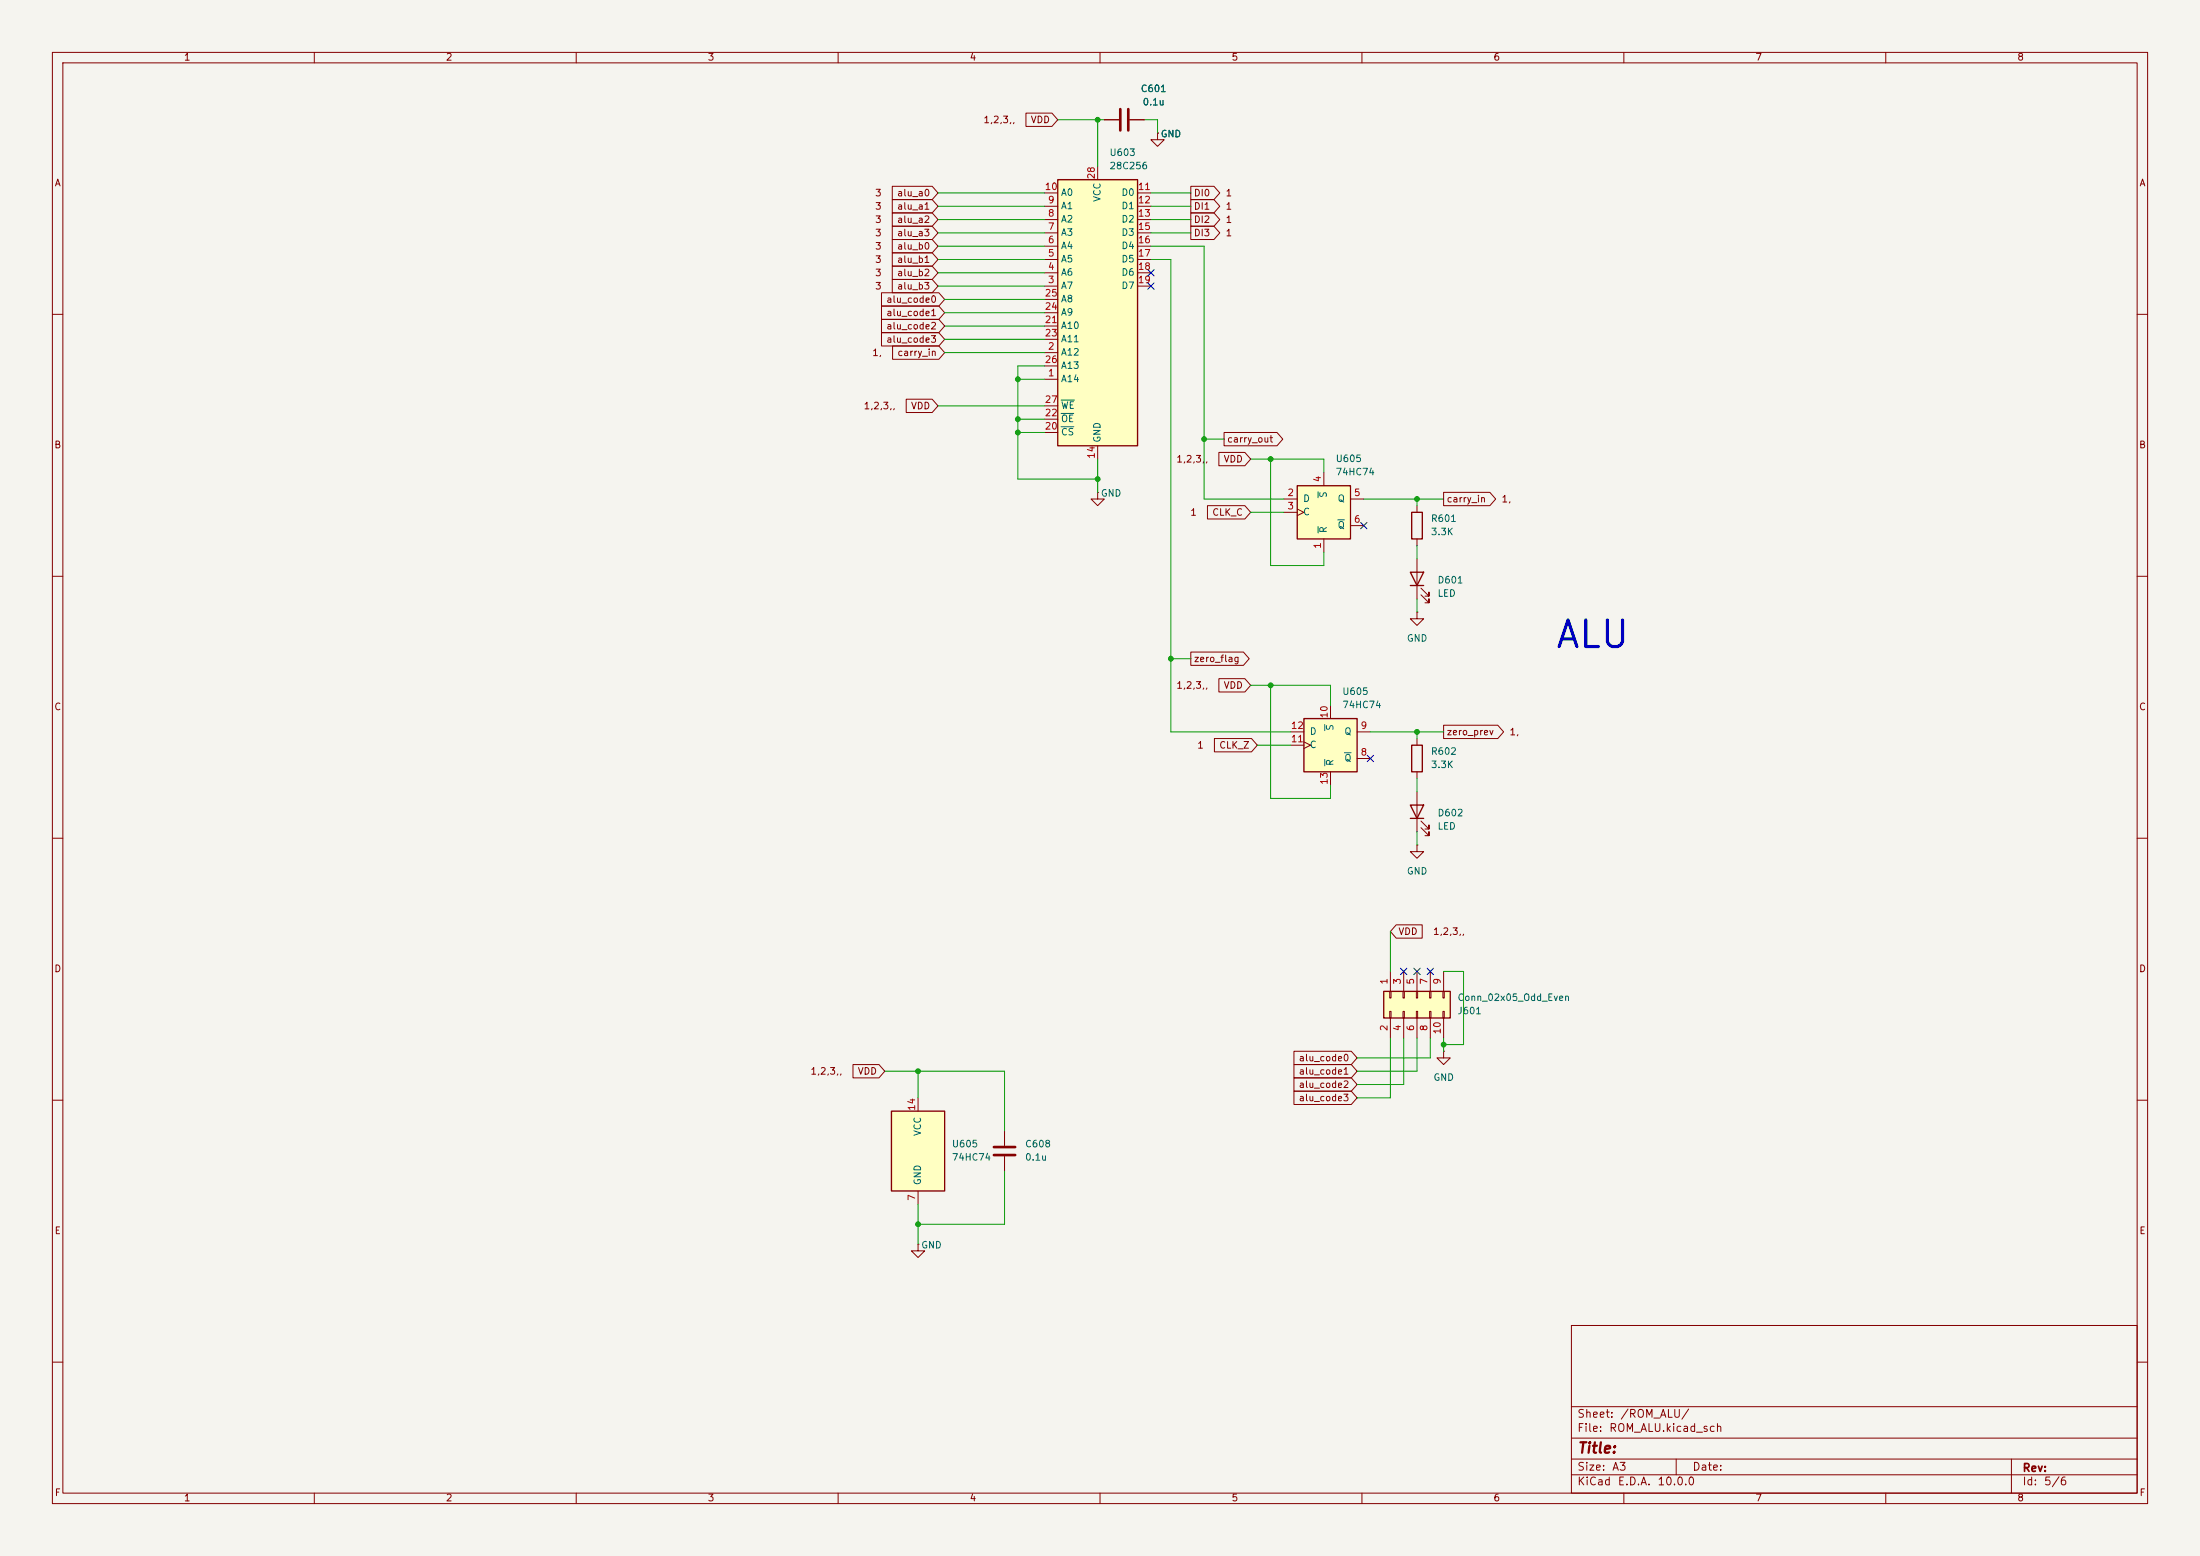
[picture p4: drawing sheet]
<svg xmlns="http://www.w3.org/2000/svg" width="420mm" height="297mm" viewBox="0 0 420 297" stroke-linecap="round" stroke-linejoin="round" font-family="sans-serif">
<path d="M0 0h420v297h-420z" fill="#f5f4ef" stroke="#f5f4ef" stroke-width=".19"/>
<g fill="none" stroke="#840000" stroke-width=".19">
<path d="M10 10h400v277h-400zM12 12h396v273h-396zM60 10v2M110 10v2M160 10v2M210 10v2M260 10v2M310 10v2M360 10v2M10 60h2M408 60h2M10 110h2"/>
<path d="M408 110h2M10 160h2M408 160h2M10 210h2M408 210h2M175.3 237.5v1.3h1.2l-1.2 1.2-1.3-1.2h1.3M175.3 237.5h.1M300 253h108v32h-108zM10 260h2M300 278.5h108M300 274.5h108M300 268.5h108"/>
<path d="M320 278.5v3M384 278.5v6.5M408 260h2M60 285v2M110 285v2M160 285v2M210 285v2M260 285v2M300 281.5h108M310 285v2M360 285v2"/>
</g>
<path d="M201.9 34.3h15.3v50.8h-15.3z" fill="#ffffc2"/>
<path d="M201.9 34.3h15.3v50.8h-15.3z" fill="none" stroke="#840000" stroke-width=".25"/>
<g fill="none" stroke="#840000" stroke-width=".19">
<path d="M199.4 39.4h2.5M199.4 36.8h2.5M209.5 31.8v2.5M217.2 39.4h2.5M217.2 36.8h2.5M199.4 54.6h2.5M199.4 52.1h2.5M199.4 49.5h2.5M199.4 47h2.5M199.4 44.5h2.5M199.4 41.9h2.5M199.4 59.7h2.5"/>
<path d="M199.4 57.2h2.5M217.2 54.6h2.5M217.2 52.1h2.5M217.2 49.5h2.5M217.2 47h2.5M217.2 44.5h2.5M217.2 41.9h2.5M199.4 72.4h2.5M199.4 67.3h2.5M199.4 62.2h2.5M199.4 64.8h2.5M199.4 69.9h2.5"/>
<path d="M199.4 77.5h2.5M199.4 82.6h2.5M199.4 80h2.5M209.5 85.1v2.5"/>
</g>
<path d="M202.6 78.9h2.4M202.6 76.4h2.5M202.6 81.4h2.4" fill="none" stroke="#006464" stroke-width=".19"/>
<path d="M247.6 92.7h10.2v10.2h-10.2z" fill="#ffffc2"/>
<path d="M247.6 92.7h10.2v10.2h-10.2z" fill="none" stroke="#840000" stroke-width=".25"/>
<path d="M245.1 95.3h2.5M245.1 97.8h2.5M247.6 97.2l1.3 .6-1.3 .6M252.7 90.2v2.5M257.8 95.3h2.5M252.7 102.9v2.5M257.8 100.3h2.5M191.8 215.9v2.8M275.6 200.7v1.2h-1.3l1.3 1.3 1.3-1.3h-1.3M275.6 200.7h.1M191.8 220.7v2.8" fill="none" stroke="#840000" stroke-width=".19"/>
<path d="M251.6 93.9v1.1M255.4 99.2h1.3M251.6 100.5v1.2" fill="none" stroke="#006464" stroke-width=".19"/>
<path d="M189.7 218.9h4.1M189.7 220.5h4.1" fill="none" stroke="#840000" stroke-width=".51"/>
<path d="M170.2 212.1h10.1v15.2h-10.1z" fill="#ffffc2"/>
<path d="M170.2 212.1h10.1v15.2h-10.1z" fill="none" stroke="#840000" stroke-width=".25"/>
<path d="M175.3 209.6v2.5M175.3 227.3v2.6" fill="none" stroke="#840000" stroke-width=".19"/>
<path d="M248.9 137.2h10.2v10.1h-10.2z" fill="#ffffc2"/>
<path d="M248.9 137.2h10.2v10.1h-10.2z" fill="none" stroke="#840000" stroke-width=".25"/>
<path d="M209.5 94v1.3h1.3l-1.3 1.2-1.2-1.2h1.2M209.5 94h.1M246.4 139.7h2.5M254 134.6v2.6M259.1 139.7h2.5M246.4 142.2h2.5M248.9 141.6l1.3 .6-1.3 .7M254 147.3v2.6M259.1 144.8h2.5" fill="none" stroke="#840000" stroke-width=".19"/>
<path d="M252.9 138.3v1.2M252.9 145v1.2M256.7 143.7h1.2" fill="none" stroke="#006464" stroke-width=".19"/>
<path d="M264.2 189.2h12.7v5.1h-12.7z" fill="#ffffc2"/>
<path d="M269.5 97.8h2v5.1h-2zM269.2 109.2h2.6l-1.3 2.6zM269.2 111.8h2.6M269.2 153.7h2.6l-1.3 2.5zM269.2 156.2h2.6M269.5 142.2h2v5.1h-2zM264.2 189.2h12.7v5.1h-12.7z" fill="none" stroke="#840000" stroke-width=".25"/>
<g fill="none" stroke="#840000" stroke-width=".19">
<path d="M170.3 35.6h7.7l1.1 1.2-1.1 1.3h-7.7zM170.3 38.1h7.7l1.1 1.3-1.1 1.2h-7.7zM195.9 21.6h4.9l1.1 1.3-1.1 1.2h-4.9zM210.8 22.9h2.8M215.6 22.9h2.8M221 25.4v1.3h1.2l-1.2 1.2-1.3-1.2h1.3M221 25.4h.1M227.3 38.1h4.4l1.2 1.3-1.2 1.2h-4.4zM227.3 35.6h4.4l1.2 1.2-1.2 1.3h-4.4zM168.3 58.4h10.9l1.1 1.3-1.1 1.3h-10.9zM168.3 55.9h10.9l1.1 1.3-1.1 1.2h-10.9zM170.3 53.3h7.7l1.1 1.3-1.1 1.3h-7.7z"/>
<path d="M170.3 45.7h7.7l1.1 1.3-1.1 1.3h-7.7zM170.3 43.2h7.7l1.1 1.3-1.1 1.2h-7.7zM170.3 48.3h7.7l1.1 1.2-1.1 1.3h-7.7zM170.3 40.6h7.7l1.1 1.3-1.1 1.3h-7.7zM170.3 50.8h7.7l1.1 1.3-1.1 1.2h-7.7zM227.3 40.6h4.4l1.2 1.3-1.2 1.3h-4.4zM227.3 43.2h4.4l1.2 1.3-1.2 1.2h-4.4zM168.3 63.5h10.9l1.1 1.3-1.1 1.2h-10.9zM168.3 61h10.9l1.1 1.2-1.1 1.3h-10.9zM170.4 66h8.8l1.1 1.3-1.1 1.3h-8.8zM173 76.2h5l1.1 1.3-1.1 1.2h-5zM230.5 96.5h7.1l1.2 1.3-1.2 1.3h-7.1z"/>
<path d="M232.7 86.4h4.9l1.2 1.2-1.2 1.3h-4.9zM233.7 82.5h10.1l1.1 1.3-1.1 1.3h-10.1zM270.5 96.5v1.3M275.6 94h8.8l1.1 1.3-1.1 1.2h-8.8zM270.5 116.8v1.3h1.3l-1.3 1.3-1.3-1.3h1.3M270.5 116.8h.1M270.5 102.9v1.2M270.5 106.7v7.6M271.3 113.5l1.5 1.6v-.8v.8h-.8M271.3 112.3l1.5 1.5v-.8v.8h-.8M227.3 124.5h10.1l1.1 1.2-1.1 1.3h-10.1zM232.7 129.5h4.9l1.2 1.3-1.2 1.3h-4.9z"/>
<path d="M275.6 138.4h10.3l1.1 1.3-1.1 1.3h-10.3zM231.8 141h7.1l1.1 1.2-1.1 1.3h-7.1zM270.5 141v1.2M270.5 147.3v1.3M270.5 151.1v7.7M271.3 158l1.5 1.5v-.7v.7h-.8M271.3 156.7l1.5 1.5v-.7v.7h-.8M266.5 176.5h5v2.6h-5l-1.1-1.3zM270.5 161.3v1.3h1.3l-1.3 1.2-1.3-1.2h1.3M270.5 161.3h.1M265.3 189.2h.3v1.3h-.3zM265.3 193h.3v1.3h-.3z"/>
<path d="M265.4 185.4v3.8M265.4 194.3v3.8M267.8 189.2h.3v1.3h-.3zM267.8 193h.3v1.3h-.3zM268 185.4v3.8M268 194.3v3.8M270.4 189.2h.2v1.3h-.2zM270.4 193h.2v1.3h-.2zM270.5 185.4v3.8M270.5 194.3v3.8M272.9 189.2h.3v1.3h-.3zM272.9 193h.3v1.3h-.3z"/>
<path d="M273 185.4v3.8M273 194.3v3.8M275.5 189.2h.2v1.3h-.2zM275.5 193h.2v1.3h-.2zM275.6 185.4v3.8M275.6 194.3v3.8M162.8 203.2h5l1.1 1.3-1.1 1.2h-5zM247 203.2h11l1.1 1.3-1.1 1.2h-11zM247 205.7h11l1.1 1.3-1.1 1.3h-11zM247 208.3h11l1.1 1.3-1.1 1.2h-11zM247 200.7h11l1.1 1.2-1.1 1.3h-11z"/>
</g>
<path d="M213.9 20.8v4.1M215.4 20.8v4.1" fill="none" stroke="#840000" stroke-width=".51"/>
<g fill="none" stroke="#009600" stroke-width=".19">
<path d="M179.1 36.8h20.3M179.1 39.4h20.3M201.9 22.9h8.9M209.5 22.9v8.9M218.4 22.9h2.6v2.5M219.7 36.8h7.6M219.7 39.4h7.6M179.1 54.6h20.3M179.1 49.5h20.3M179.1 52.1h20.3M179.1 41.9h20.3M179.1 47h20.3"/>
<path d="M179.1 44.5h20.3M180.3 57.2h19.1M180.3 59.7h19.1M219.7 49.5h3.8v90.2h22.9M219.7 47h10.2v48.3h15.2M219.7 41.9h7.6M219.7 44.5h7.6M179.1 77.5h20.3M180.3 67.3h19.1M180.3 64.8h19.1M180.3 62.2h19.1M194.3 72.4h5.1"/>
<path d="M199.4 69.9h-5.1v21.5h15.2M194.3 80h5.1M194.3 82.6h5.1M209.5 87.6v6.4M229.9 83.8h3.8M238.8 87.6h13.9v2.6M238.8 97.8h6.3M242.6 87.6v20.4h10.1v-2.6M260.3 95.3h15.3M270.5 95.3v1.2M270.5 104.1v2.6M270.5 114.3v2.5"/>
<path d="M223.5 125.7h3.8M238.8 130.8h15.2v3.8M242.6 130.8v21.6h11.4v-2.5M261.6 139.7h14M270.5 139.7v1.3M240 142.2h6.4M270.5 148.6v2.5M270.5 158.8v2.5M265.4 177.8v7.6M265.4 198.1v11.5h-6.3M268 198.1v8.9h-8.9M270.5 198.1v6.4h-11.4"/>
<path d="M273 198.1v3.8h-13.9M275.6 185.4h3.8v14h-3.8M275.6 198.1v2.6M168.9 204.5h22.9v11.4M175.3 204.5v5.1M175.3 229.9v7.6M191.8 223.5v10.2h-16.5"/>
</g>
<g fill="none" stroke="#000084" stroke-width=".19">
<path d="M219.1 54l1.2 1.2M219.1 51.5l1.2 1.2M220.3 54l-1.2 1.2M220.3 51.5l-1.2 1.2M259.7 99.7l1.3 1.2M261 99.7l-1.3 1.2M261 144.2l1.2 1.2M262.2 144.2l-1.2 1.2M267.4 184.8l1.2 1.2M268.6 184.8l-1.2 1.2M269.9 184.8l1.2 1.2M271.1 184.8l-1.2 1.2"/>
<path d="M272.4 184.8l1.3 1.2M273.7 184.8l-1.3 1.2"/>
</g>
<g fill="#009600" stroke="#009600" stroke-width=".19">
<circle cx="175.3" cy="233.7" r=".46"/>
<circle cx="275.6" cy="199.4" r=".46"/>
<circle cx="175.3" cy="204.5" r=".46"/>
<circle cx="194.3" cy="80" r=".46"/>
<circle cx="194.3" cy="72.4" r=".46"/>
<circle cx="194.3" cy="82.6" r=".46"/>
<circle cx="229.9" cy="83.8" r=".46"/>
<circle cx="242.6" cy="130.8" r=".46"/>
<circle cx="223.5" cy="125.7" r=".46"/>
<circle cx="242.6" cy="87.6" r=".46"/>
<circle cx="209.5" cy="91.4" r=".46"/>
<circle cx="270.5" cy="139.7" r=".46"/>
<circle cx="270.5" cy="95.3" r=".46"/>
<circle cx="209.5" cy="22.9" r=".46"/>
</g>
<text font-size="5.1" fill="#0000c2" x="296.7" y="124.9">ALU</text>
<text font-size="2" fill="#840000" x="301" y="277.9">Title:</text>
<g font-size="1.5" fill="#840000">
<text x="301" y="273.7">File:</text>
<text x="301" y="271">Sheet:</text>
<text x="307.1" y="273.7">ROM_ALU.kicad_sch</text>
<text x="309.2" y="271">/ROM_ALU/</text>
<text x="301" y="281.1">Size:</text>
<text x="307.6" y="281.1">A3</text>
<text x="323" y="281.1">Date:</text>
<text x="386" y="281.3">Rev:</text>
<text x="301" y="283.9">KiCad</text>
<text x="308.7" y="283.9">E.D.A.</text>
<text x="316.3" y="283.9">10.0.0</text>
<text x="386" y="283.9">Id:</text>
<text x="390.1" y="283.9">5/6</text>
</g>
<g font-size="1.3" fill="#840000">
<text x="35" y="11.9">1</text>
<text x="85" y="11.9">2</text>
<text x="135" y="11.9">3</text>
<text x="185" y="11.9">4</text>
<text x="235" y="11.9">5</text>
<text x="285" y="11.9">6</text>
<text x="335" y="11.9">7</text>
<text x="385" y="11.9">8</text>
<text x="187.6" y="23.8">1,2,3,,</text>
<text x="196.7" y="23.8">VDD</text>
<text x="10.3" y="35.9">A</text>
<text x="408.3" y="35.9">A</text>
<text x="167" y="37.8">3</text>
<text x="167" y="40.3">3</text>
<text x="171.1" y="37.8">alu_a0</text>
<text x="171.1" y="40.3">alu_a1</text>
<text x="227.8" y="40.3">DI1</text>
<text x="227.8" y="37.8">DI0</text>
<text x="233.9" y="40.3">1</text>
<text x="233.9" y="37.8">1</text>
<text x="167" y="47.9">3</text>
<text x="167" y="45.4">3</text>
<text x="167" y="42.9">3</text>
<text x="171.1" y="47.9">alu_b0</text>
<text x="171.1" y="45.4">alu_a3</text>
<text x="171.1" y="42.9">alu_a2</text>
<text x="227.8" y="42.9">DI2</text>
<text x="227.8" y="45.4">DI3</text>
<text x="233.9" y="42.9">1</text>
<text x="233.9" y="45.4">1</text>
<text x="167" y="50.5">3</text>
<text x="167" y="53">3</text>
<text x="171.1" y="50.5">alu_b1</text>
<text x="171.1" y="53">alu_b2</text>
<text x="167" y="55.6">3</text>
<text x="169.1" y="58.1">alu_code0</text>
<text x="171.1" y="55.6">alu_b3</text>
<text x="169.1" y="65.7">alu_code3</text>
<text x="169.1" y="60.6">alu_code1</text>
<text x="169.1" y="63.2">alu_code2</text>
<text x="166.4" y="68.3">1,</text>
<text x="171.2" y="68.3">carry_in</text>
<text x="164.8" y="78.4">1,2,3,,</text>
<text x="173.8" y="78.4">VDD</text>
<text x="10.3" y="85.9">B</text>
<text x="224.5" y="88.6">1,2,3,,</text>
<text x="233.5" y="88.6">VDD</text>
<text x="234.2" y="84.8">carry_out</text>
<text x="408.2" y="85.9">B</text>
<text x="227.1" y="98.7">1</text>
<text x="231.3" y="98.7">CLK_C</text>
<text x="276.1" y="96.2">carry_in</text>
<text x="286.6" y="96.2">1,</text>
<text x="224.5" y="131.8">1,2,3,,</text>
<text x="227.8" y="126.7">zero_flag</text>
<text x="233.5" y="131.8">VDD</text>
<text x="10.3" y="135.9">C</text>
<text x="408.2" y="135.9">C</text>
<text x="228.5" y="143.2">1</text>
<text x="232.7" y="143.2">CLK_Z</text>
<text x="276.1" y="140.7">zero_prev</text>
<text x="288.1" y="140.7">1,</text>
<text x="266.9" y="178.8">VDD</text>
<text x="273.5" y="178.8">1,2,3,,</text>
<text x="10.3" y="185.9">D</text>
<text x="408.2" y="185.9">D</text>
<text x="247.8" y="202.9">alu_code0</text>
<text x="154.6" y="205.4">1,2,3,,</text>
<text x="163.6" y="205.4">VDD</text>
<text x="247.8" y="205.4">alu_code1</text>
<text x="247.8" y="208">alu_code2</text>
<text x="247.8" y="210.5">alu_code3</text>
<text x="10.3" y="235.9">E</text>
<text x="408.3" y="235.9">E</text>
<text x="10.3" y="285.9">F</text>
<text x="35" y="286.9">1</text>
<text x="85" y="286.9">2</text>
<text x="135" y="286.9">3</text>
<text x="185" y="286.9">4</text>
<text x="235" y="286.9">5</text>
<text x="285" y="286.9">6</text>
<text x="335" y="286.9">7</text>
<text x="385" y="286.9">8</text>
<text x="408.3" y="285.9">F</text>
</g>
<g font-size="1.3" fill="#006464">
<text x="217.7" y="17.9">C601</text>
<text x="218" y="20.4">0.1u</text>
<text x="221.5" y="26.5">GND</text>
<text x="211.7" y="32.6">28C256</text>
<text x="211.7" y="30.1">U603</text>
<text x="202.4" y="40.2">A1</text>
<text x="202.4" y="37.7">A0</text>
<text x="210.4" y="38.6" transform="rotate(-90 210.4 38.6)">VCC</text>
<text x="214" y="37.7">D0</text>
<text x="214" y="40.2">D1</text>
<text x="202.4" y="47.9">A4</text>
<text x="202.4" y="45.3">A3</text>
<text x="202.4" y="42.8">A2</text>
<text x="214" y="42.8">D2</text>
<text x="214" y="45.3">D3</text>
<text x="214" y="47.9">D4</text>
<text x="202.4" y="52.9">A6</text>
<text x="202.4" y="50.4">A5</text>
<text x="214" y="50.4">D5</text>
<text x="214" y="52.9">D6</text>
<text x="202.4" y="55.5">A7</text>
<text x="202.4" y="58">A8</text>
<text x="214" y="55.5">D7</text>
<text x="202.4" y="63.1">A10</text>
<text x="202.4" y="65.6">A11</text>
<text x="202.4" y="60.6">A9</text>
<text x="202.4" y="68.2">A12</text>
<text x="202.4" y="70.7">A13</text>
<text x="202.4" y="73.3">A14</text>
<text x="202.4" y="83.4">CS</text>
<text x="202.4" y="80.9">OE</text>
<text x="202.4" y="78.3">WE</text>
<text x="210.4" y="84.6" transform="rotate(-90 210.4 84.6)">GND</text>
<text x="254.9" y="88.5">U605</text>
<text x="210.1" y="95.1">GND</text>
<text x="253.6" y="95.1" transform="rotate(-90 253.6 95.1)">S</text>
<text x="254.9" y="91">74HC74</text>
<text x="248.7" y="96.1">D</text>
<text x="248.7" y="98.7">C</text>
<text x="253.6" y="101.9" transform="rotate(-90 253.6 101.9)">R</text>
<text x="255.3" y="96.1">Q</text>
<text x="255.3" y="101.2">Q</text>
<text x="273.1" y="99.9">R601</text>
<text x="273.1" y="102.5">3.3K</text>
<text x="274.3" y="111.7">D601</text>
<text x="274.3" y="114.2">LED</text>
<text x="268.5" y="122.8">GND</text>
<text x="256.2" y="135.5">74HC74</text>
<text x="256.2" y="132.9">U605</text>
<text x="249.9" y="143.1">C</text>
<text x="249.9" y="140.6">D</text>
<text x="254.9" y="139.6" transform="rotate(-90 254.9 139.6)">S</text>
<text x="256.5" y="140.6">Q</text>
<text x="254.9" y="146.3" transform="rotate(-90 254.9 146.3)">R</text>
<text x="256.5" y="145.6">Q</text>
<text x="273.1" y="144.4">R602</text>
<text x="273.1" y="146.9">3.3K</text>
<text x="274.3" y="156.1">D602</text>
<text x="274.3" y="158.7">LED</text>
<text x="268.5" y="167.2">GND</text>
<text x="278.1" y="191.4">Conn_02x05_Odd_Even</text>
<text x="278.1" y="193.9">J601</text>
<text x="273.6" y="206.6">GND</text>
<text x="176.1" y="216.9" transform="rotate(-90 176.1 216.9)">VCC</text>
<text x="181.6" y="221.8">74HC74</text>
<text x="181.6" y="219.3">U605</text>
<text x="195.6" y="219.3">C608</text>
<text x="195.6" y="221.8">0.1u</text>
<text x="176.1" y="226.3" transform="rotate(-90 176.1 226.3)">GND</text>
<text x="175.8" y="238.6">GND</text>
</g>
<g font-size="1.3" fill="#a90000">
<text x="209.3" y="34.3" transform="rotate(-90 209.3 34.3)">28</text>
<text x="199.3" y="36.6">10</text>
<text x="200" y="41.7">8</text>
<text x="200" y="39.1">9</text>
<text x="217.1" y="36.6">11</text>
<text x="217.1" y="39.1">12</text>
<text x="217.1" y="41.7">13</text>
<text x="200" y="46.7">6</text>
<text x="200" y="44.2">7</text>
<text x="217.1" y="44.2">15</text>
<text x="217.1" y="46.7">16</text>
<text x="200" y="51.8">4</text>
<text x="200" y="49.3">5</text>
<text x="217.1" y="49.3">17</text>
<text x="217.1" y="51.8">18</text>
<text x="199.3" y="59.4">24</text>
<text x="199.3" y="56.9">25</text>
<text x="200" y="54.4">3</text>
<text x="217.1" y="54.4">19</text>
<text x="199.3" y="62">21</text>
<text x="199.3" y="64.5">23</text>
<text x="199.3" y="69.6">26</text>
<text x="200" y="67.1">2</text>
<text x="199.3" y="77.2">27</text>
<text x="200" y="72.1">1</text>
<text x="199.3" y="82.3">20</text>
<text x="199.3" y="79.8">22</text>
<text x="209.3" y="87.7" transform="rotate(-90 209.3 87.7)">14</text>
<text x="245.7" y="95">2</text>
<text x="252.5" y="92.1" transform="rotate(-90 252.5 92.1)">4</text>
<text x="258.4" y="95">5</text>
<text x="245.7" y="97.5">3</text>
<text x="258.4" y="100.1">6</text>
<text x="252.5" y="104.8" transform="rotate(-90 252.5 104.8)">1</text>
<text x="253.7" y="137.2" transform="rotate(-90 253.7 137.2)">10</text>
<text x="246.3" y="142">11</text>
<text x="246.3" y="139.4">12</text>
<text x="259.6" y="139.4">9</text>
<text x="253.7" y="149.9" transform="rotate(-90 253.7 149.9)">13</text>
<text x="259.6" y="144.5">8</text>
<text x="265.2" y="188" transform="rotate(-90 265.2 188)">1</text>
<text x="267.7" y="188" transform="rotate(-90 267.7 188)">3</text>
<text x="270.3" y="188" transform="rotate(-90 270.3 188)">5</text>
<text x="272.8" y="188" transform="rotate(-90 272.8 188)">7</text>
<text x="275.3" y="188" transform="rotate(-90 275.3 188)">9</text>
<text x="265.2" y="196.9" transform="rotate(-90 265.2 196.9)">2</text>
<text x="267.7" y="196.9" transform="rotate(-90 267.7 196.9)">4</text>
<text x="270.3" y="196.9" transform="rotate(-90 270.3 196.9)">6</text>
<text x="272.8" y="196.9" transform="rotate(-90 272.8 196.9)">8</text>
<text x="275.3" y="197.5" transform="rotate(-90 275.3 197.5)">10</text>
<text x="175" y="212.1" transform="rotate(-90 175 212.1)">14</text>
<text x="175" y="229.3" transform="rotate(-90 175 229.3)">7</text>
</g>
</svg>
